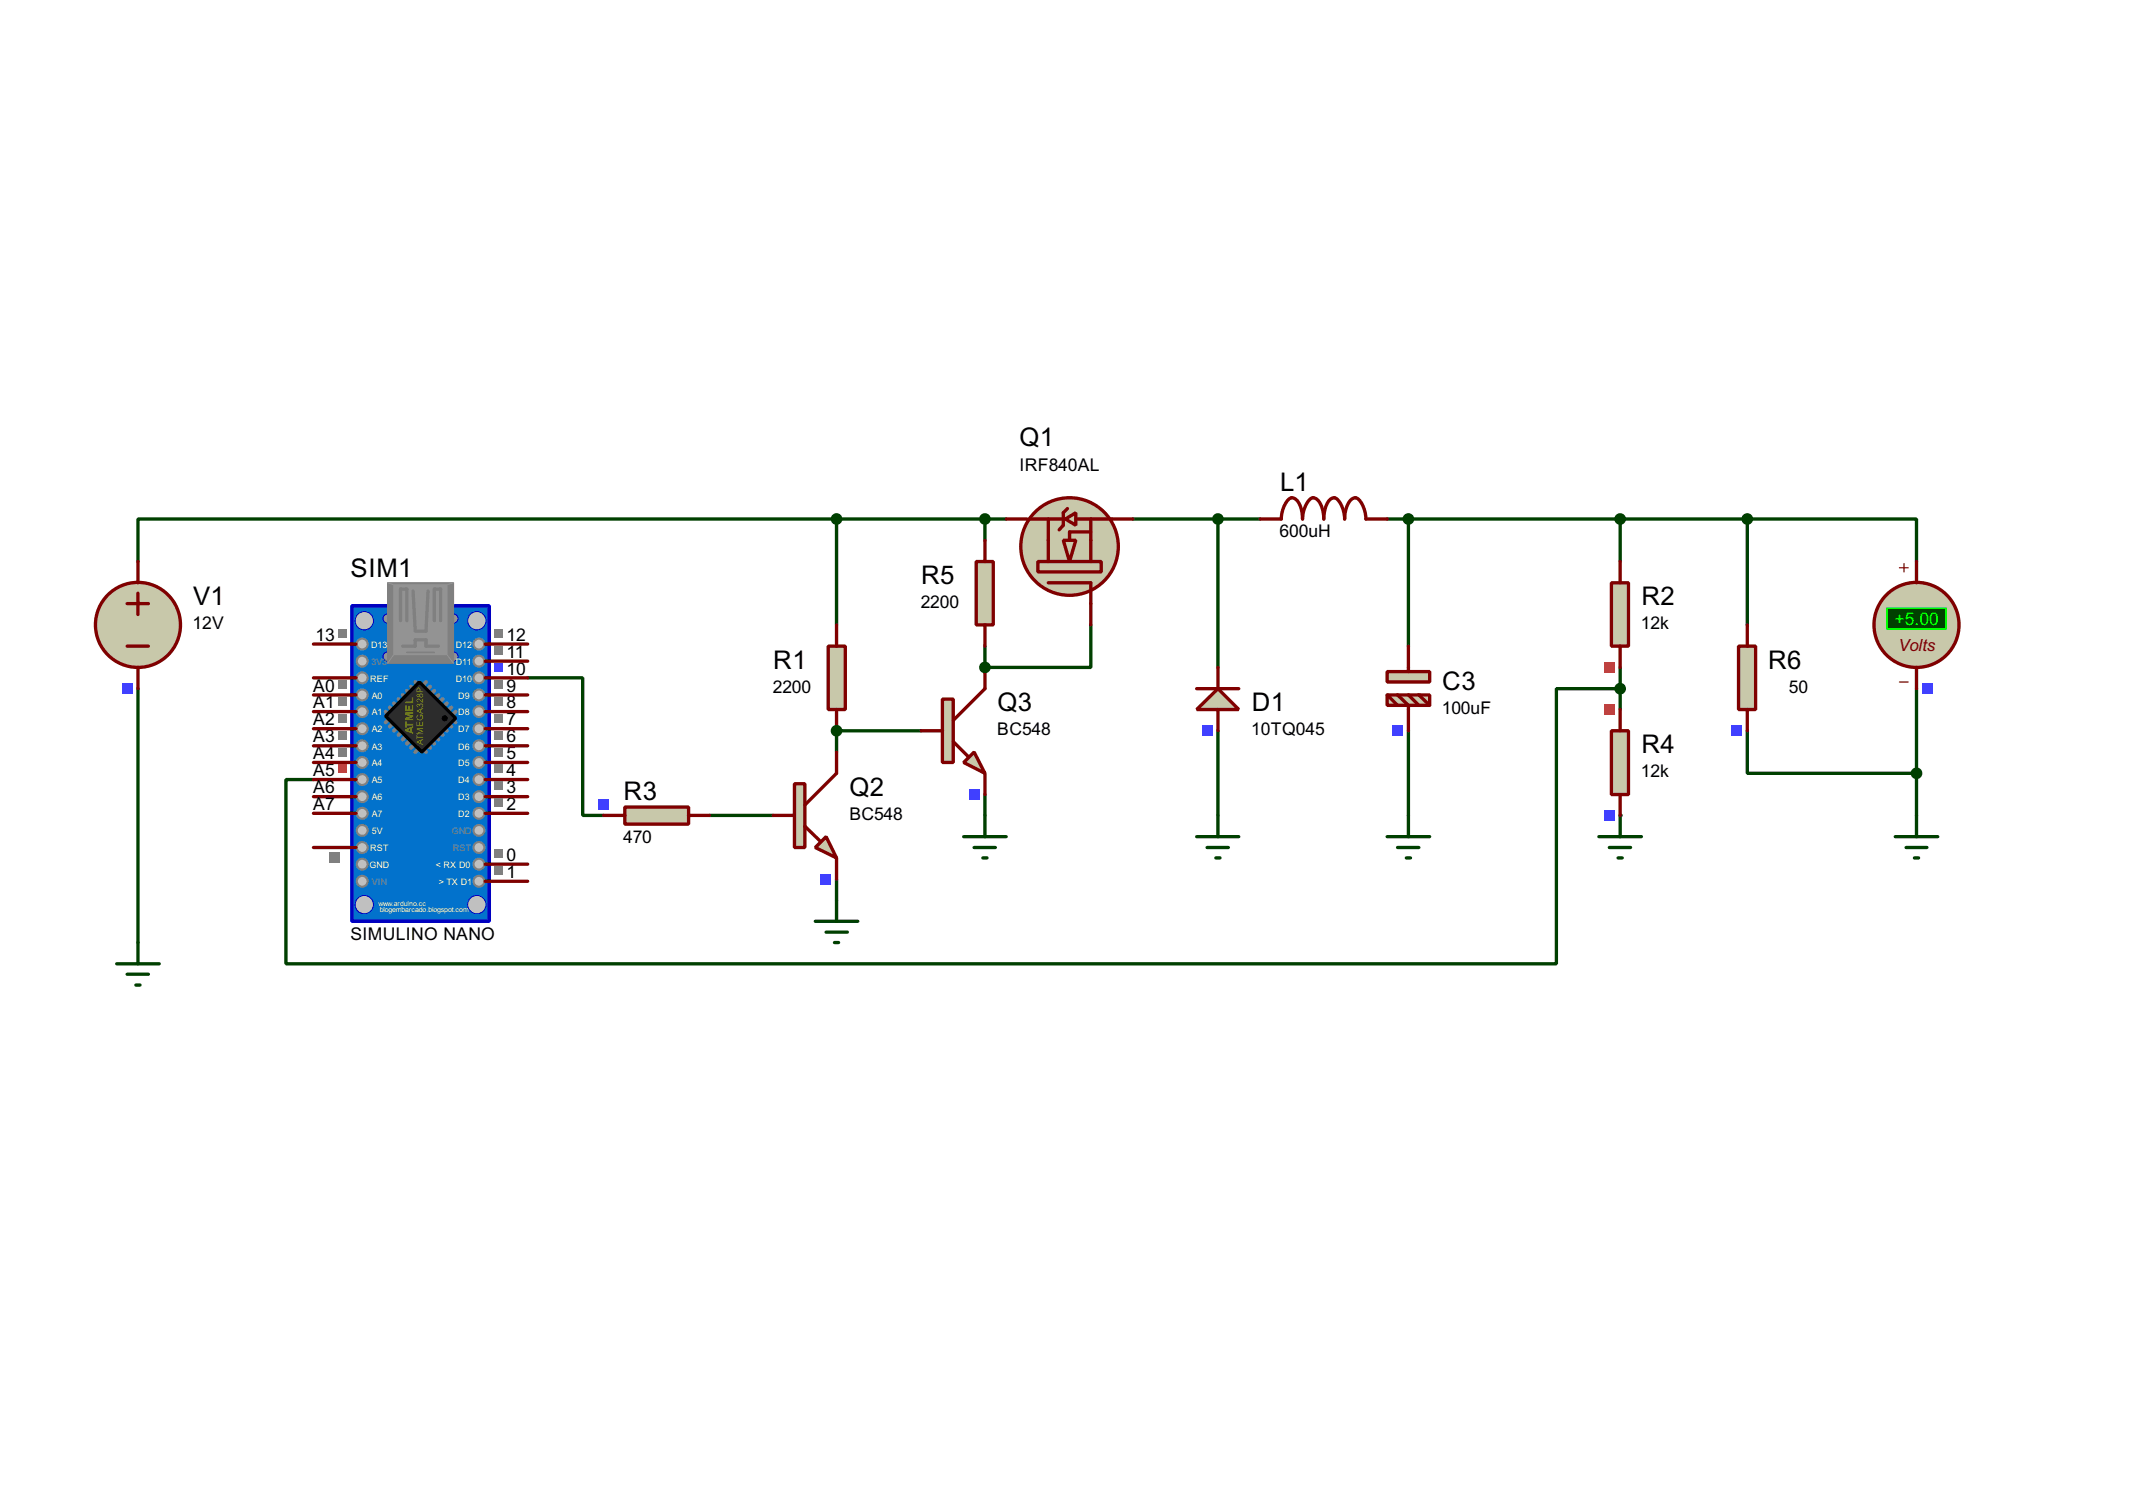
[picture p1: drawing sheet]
<svg xmlns="http://www.w3.org/2000/svg" width="256mm" height="180mm" viewBox="0 0 256 180" stroke-linecap="round" stroke-linejoin="round" font-family="sans-serif">
<path d="M151.2 62.3h-5.1v17.8M166.4 62.3h28v5.1M169 62.3v15.2M16.6 82.6v30.5M85.1 97.8h7.7M146.1 87.7v10.1M169 87.7v10.1M194.4 80.1v2.5M100.4 105.5v2.5" fill="none" stroke="#004000" stroke-width=".4"/>
<circle cx="194.4" cy="97.8" r=".2" fill="#004000"/>
<path d="M100.4 62.3h-83.8v5.1M100.4 62.3v12.7M100.4 62.3h20.3M118.2 62.3v2.5M100.4 87.7v2.5M118.2 95.3v2.5M194.4 82.6v2.5" fill="none" stroke="#004000" stroke-width=".4"/>
<circle cx="100.4" cy="87.7" r=".2" fill="#004000"/>
<path d="M118.2 77.5v2.6M100.4 87.7h10.1" fill="none" stroke="#004000" stroke-width=".4"/>
<circle cx="118.2" cy="80.1" r=".2" fill="#004000"/>
<path d="M130.9 75v5.1h-12.7M135.9 62.3h10.2M194.4 62.3h15.2M209.6 62.3h20.3v5.1M209.6 62.3v12.7M63.3 81.3h6.6v16.5h2.5M194.4 82.6h-7.7v33h-152.4v-22.1h3.3M209.6 87.7v5.1h20.3M229.9 82.6v15.2" fill="none" stroke="#004000" stroke-width=".4"/>
<circle cx="16.5" cy="75" r="5.1" fill="#c8c8aa" stroke="#800000" stroke-width=".4"/>
<path d="M15.3 72.4h2.5M15.3 77.5h2.5M16.6 67.4v2.5M16.6 71.2v2.5M16.6 80.1v2.5" fill="none" stroke="#800000" stroke-width=".4"/>
<path d="M14.7 82h1.2v1.2h-1.2z" fill="#4040ff"/>
<path d="M14 115.6h5.1M15.3 116.9h2.5M16.3 118.2h.5M16.6 113.1v2.5" fill="none" stroke="#004000" stroke-width=".4"/>
<path d="M151.2 62.3h2.5a3.5 3.5 0 0 1 1-2.5 .91 .91 0 0 1 1.2 .7l.2 .5 .2 1.3a3.5 3.5 0 0 1 .9-2.5 .9 .9 0 0 1 1.2 .7l.4 1.1v.7a3.3 3.3 0 0 1 .9-2.5l.4-.1a1.82 1.82 0 0 1 1 1.3l.2 1.3a3.2 3.2 0 0 1 .9-2.5l.4-.1a1.82 1.82 0 0 1 1 1.3l.3 1.3h2.5" fill="none" stroke="#800000" stroke-width=".4"/>
<path d="M143.6 85.1l2.5-2.5 2.5 2.5z" fill="#c8c8aa" stroke="#800000" stroke-width=".4"/>
<path d="M143.6 82.6h5M146.1 80.1v2.5M146.1 85.1v2.6" fill="none" stroke="#800000" stroke-width=".4"/>
<path d="M144.2 87h1.3v1.3h-1.3z" fill="#4040ff"/>
<path d="M146.1 97.8v2.6M143.6 100.4h5M144.8 101.7h2.6M145.9 102.9h.5" fill="none" stroke="#004000" stroke-width=".4"/>
<g fill="#c8c8aa" stroke="#800000" stroke-width=".4">
<path d="M166.4 80.6h5.1v1.2h-5.1z"/>
<path d="M166.4 83.4h5.1v1.2h-5.1z"/>
</g>
<path d="M169 77.5v3.1M166.4 83.4l1.3 1.2M167.7 83.4l1.3 1.2v3.1M169 83.4l1.2 1.2M170.2 83.4l1.3 1.2" fill="none" stroke="#800000" stroke-width=".4"/>
<path d="M167.1 87h1.2v1.3h-1.2z" fill="#4040ff"/>
<path d="M169 97.8v2.6M166.4 100.4h5.1M167.7 101.7h2.5M168.7 102.9h.5" fill="none" stroke="#004000" stroke-width=".4"/>
<circle cx="168.9" cy="62.3" r=".5" fill="#004000" stroke="#004000" stroke-width=".4"/>
<circle cx="229.9" cy="75" r="5.1" fill="#c8c8aa" stroke="#800000" stroke-width=".4"/>
<path d="M227.9 68.1h1M228.4 67.6v1M227.9 81.8h1" fill="none" stroke="#800000" stroke-width=".15"/>
<path d="M226.4 73h7.1v2.5h-7.1z" fill="#004000" stroke="#0f0" stroke-width=".2"/>
<path d="M229.9 67.4v2.5M229.9 80.1v2.5" fill="none" stroke="#800000" stroke-width=".4"/>
<path d="M230.6 82h1.2v1.2h-1.2z" fill="#4040ff"/>
<path d="M229.9 97.8v2.6M227.4 100.4h5.1M228.7 101.7h2.5M229.7 102.9h.5" fill="none" stroke="#004000" stroke-width=".4"/>
<path d="M42.2 72.7h16.5v37.8h-16.5z" fill-rule="evenodd" fill="#0272cc" stroke="#0000c0" stroke-width=".4"/>
<circle cx="43.7" cy="74.5" r="1.1" fill="#c0c0c0" stroke="#0000c0" stroke-width=".12"/>
<g fill="#939393" stroke="#0000c0" stroke-width=".12">
<circle cx="54.4" cy="74.2" r=".55"/>
<circle cx="46.5" cy="74.2" r=".55"/>
</g>
<circle cx="57.2" cy="74.5" r="1.1" fill="#c0c0c0" stroke="#0000c0" stroke-width=".12"/>
<g fill="#939393" stroke="#0000c0" stroke-width=".12">
<circle cx="54.4" cy="78.8" r=".55"/>
<circle cx="46.5" cy="78.8" r=".55"/>
</g>
<path d="M46.5 69.9h7.9v9.7h-7.9z" fill="#808080" stroke="#808080" stroke-width=".15"/>
<path d="M47.3 70.2h6.3v8.3h-6.3z" fill="#939393" stroke="#939393" stroke-width=".15"/>
<path d="M46.5 69.9l.8 .3M47.3 78.5l-.8 1.1M53.6 78.5l.8 1.1M54.4 69.9l-.8 .3" fill="none" stroke="#939393" stroke-width=".12"/>
<path d="M48.1 74.5v-3.8h.7v3.8M48.3 77.5h1.5v-.7h1.3v.7h1.5M49.6 70.9l.2 4.6M51.4 70.9l-.3 4.8h-1.3M52.1 74.5v-3.8h.8v3.8" fill="none" stroke="#808080" stroke-width=".4"/>
<path d="M48.8 78.3h3.3" fill="none" stroke="#808080" stroke-width=".2"/>
<g fill="#c0c0c0" stroke="#0000c0" stroke-width=".12">
<circle cx="57.2" cy="108.5" r="1.1"/>
<circle cx="43.7" cy="108.5" r="1.1"/>
</g>
<g fill="none" stroke="#808080" stroke-width=".45">
<path d="M46.3 85.4l.5 .5M46.8 86.2l-.5 .5M46.8 84.9l.5 .5M47.3 86.7l-.5 .5M47.3 84.4l.5 .5M47.8 87.2l-.5 .5M47.8 83.9l.5 .5M48.3 87.7l-.5 .5M48.3 83.4l.5 .5M48.8 88.2l-.5 .5M48.8 82.9l.5 .5M49.3 88.7l-.5 .5"/>
<path d="M49.3 82.4l.5 .5M49.8 89.2l-.5 .5M49.8 81.8l.5 .6M50.3 89.7l-.5 .5M50.6 89.7l.5 .5M51.1 81.8l-.5 .6M51.1 89.2l.5 .5M51.6 82.4l-.5 .5M51.6 88.7l.5 .5M52.1 82.9l-.5 .5M52.1 88.2l.5 .5M52.6 83.4l-.5 .5"/>
<path d="M52.6 87.7l.5 .5M53.1 83.9l-.5 .5M53.1 87.2l.5 .5M53.6 84.4l-.5 .5M53.6 86.7l.6 .5M54.2 84.9l-.6 .5M54.2 86.2l.5 .5M54.7 85.4l-.5 .5"/>
</g>
<path d="M50.3 81.8l4.4 4.4-4.1 4-4.3-4.3z" fill-rule="evenodd" fill="#2c2c2c" stroke="#000" stroke-width=".4"/>
<circle cx="53.3" cy="86.2" r=".3" fill="#000" stroke="#000" stroke-width=".12"/>
<g fill="#c0c0c0" stroke="#808080" stroke-width=".25">
<circle cx="57.4" cy="79.3" r=".65"/>
<circle cx="57.4" cy="77.3" r=".65"/>
<circle cx="57.4" cy="81.3" r=".65"/>
<circle cx="57.4" cy="83.4" r=".65"/>
<circle cx="57.4" cy="87.4" r=".65"/>
<circle cx="57.4" cy="85.4" r=".65"/>
<circle cx="57.4" cy="89.5" r=".65"/>
<circle cx="57.4" cy="91.5" r=".65"/>
<circle cx="57.4" cy="95.6" r=".65"/>
<circle cx="57.4" cy="93.5" r=".65"/>
<circle cx="57.4" cy="97.6" r=".65"/>
<circle cx="57.4" cy="99.6" r=".65"/>
<circle cx="57.4" cy="103.7" r=".65"/>
<circle cx="57.4" cy="101.7" r=".65"/>
<circle cx="57.4" cy="105.7" r=".65"/>
<circle cx="43.4" cy="79.3" r=".65"/>
<circle cx="43.4" cy="77.3" r=".65"/>
<circle cx="43.4" cy="81.3" r=".65"/>
<circle cx="43.4" cy="83.4" r=".65"/>
<circle cx="43.4" cy="87.4" r=".65"/>
<circle cx="43.4" cy="85.4" r=".65"/>
<circle cx="43.4" cy="89.5" r=".65"/>
<circle cx="43.4" cy="91.5" r=".65"/>
<circle cx="43.4" cy="95.6" r=".65"/>
<circle cx="43.4" cy="93.5" r=".65"/>
<circle cx="43.4" cy="97.6" r=".65"/>
<circle cx="43.4" cy="99.6" r=".65"/>
<circle cx="43.4" cy="103.7" r=".65"/>
<circle cx="43.4" cy="101.7" r=".65"/>
<circle cx="43.4" cy="105.7" r=".65"/>
</g>
<g fill="none" stroke="#800000" stroke-width=".4">
<path d="M37.6 77.3h5.1M58.2 79.3h5.1M58.2 77.3h5.1M37.6 97.6h5.1M37.6 95.6h5.1M37.6 93.5h5.1M37.6 91.5h5.1M37.6 89.5h5.1M37.6 87.4h5.1M37.6 85.4h5.1M37.6 83.4h5.1M37.6 81.3h5.1"/>
<path d="M58.2 97.6h5.1M58.2 95.6h5.1M58.2 93.5h5.1M58.2 91.5h5.1M58.2 89.5h5.1M58.2 87.4h5.1M58.2 85.4h5.1M58.2 83.4h5.1M58.2 81.3h5.1M37.6 101.7h5.1M58.2 103.7h5.1M58.2 105.7h5.1"/>
</g>
<g fill="#808080">
<path d="M59.4 101.9h1v1h-1z"/>
<path d="M59.4 103.9h1v1.1h-1z"/>
<path d="M59.4 95.8h1v1h-1z"/>
<path d="M59.4 93.8h1v1h-1z"/>
<path d="M59.4 91.7h1v1.1h-1z"/>
<path d="M59.4 89.7h1v1h-1z"/>
<path d="M59.4 87.7h1v1h-1z"/>
<path d="M59.4 85.7h1v1h-1z"/>
<path d="M59.4 83.6h1v1h-1z"/>
<path d="M59.4 81.6h1v1h-1z"/>
</g>
<path d="M59.4 79.6h1v1h-1z" fill="#4040ff"/>
<g fill="#808080">
<path d="M59.4 77.5h1v1h-1z"/>
<path d="M59.4 75.5h1v1h-1z"/>
<path d="M40.6 75.5h1v1h-1z"/>
</g>
<path d="M40.6 91.7h1v1.1h-1z" fill="#ff4040"/>
<g fill="#808080">
<path d="M40.6 89.7h1v1h-1z"/>
<path d="M40.6 87.7h1v1h-1z"/>
<path d="M40.6 85.7h1v1h-1z"/>
<path d="M40.6 83.6h1v1h-1z"/>
<path d="M40.6 81.6h1v1h-1z"/>
<path d="M39.6 102.3h1.2v1.3h-1.2z"/>
</g>
<circle cx="146.1" cy="62.3" r=".5" fill="#004000" stroke="#004000" stroke-width=".4"/>
<g fill="#c8c8aa" stroke="#800000" stroke-width=".4">
<path d="M127.6 64.8h1.5l-.8 2.6z"/>
<circle cx="128.3" cy="65.6" r="5.9"/>
</g>
<path d="M124.5 67.4h7.6v1.2h-7.6z" fill="#c8c8aa" stroke="#800000" stroke-width=".4"/>
<path d="M125.8 69.9h5.1v2.5M125.8 62.3v5.1M130.9 62.3v5.1M130.9 63.8h-2.6v1" fill="none" stroke="#800000" stroke-width=".4"/>
<path d="M127.8 62.3l1.3-.8v1.5z" fill="#c8c8aa" stroke="#800000" stroke-width=".4"/>
<path d="M120.7 62.3h2.5M123.5 62.3h4.1M128.1 61l-.5 .5v1.5l-.5 .6M129.1 62.3h6.8M130.9 72.4v2.6" fill="none" stroke="#800000" stroke-width=".4"/>
<path d="M97.8 101.7l1.3-1.3 1.3 2.5z" fill="#c8c8aa" stroke="#800000" stroke-width=".4"/>
<path d="M95.3 94h1.3v7.7h-1.3z" fill="#c8c8aa" stroke="#800000" stroke-width=".4"/>
<path d="M92.8 97.8h2.5M96.6 99.1l1.8 1.8M100.4 90.2v2.6l-3.8 3.8M100.4 102.9v2.6" fill="none" stroke="#800000" stroke-width=".4"/>
<path d="M98.5 104.8h1.2v1.3h-1.2z" fill="#4040ff"/>
<path d="M99.4 77.5h2v7.6h-2z" fill="#c8c8aa" stroke="#800000" stroke-width=".4"/>
<path d="M100.4 75v2.5M100.4 85.1v2.6" fill="none" stroke="#800000" stroke-width=".4"/>
<path d="M75 96.8h7.6v2.1h-7.6z" fill="#c8c8aa" stroke="#800000" stroke-width=".4"/>
<path d="M72.4 97.8h2.6M82.6 97.8h2.5" fill="none" stroke="#800000" stroke-width=".4"/>
<path d="M71.8 95.9h1.3v1.3h-1.3z" fill="#4040ff"/>
<path d="M97.8 110.5h5.1M99.1 111.8h2.6M100.1 113.1h.5M100.4 108v2.5" fill="none" stroke="#004000" stroke-width=".4"/>
<path d="M193.3 69.9h2.1v7.6h-2.1z" fill="#c8c8aa" stroke="#800000" stroke-width=".4"/>
<path d="M194.4 67.4v2.5M194.4 77.5v2.6" fill="none" stroke="#800000" stroke-width=".4"/>
<path d="M192.5 79.4h1.2v1.3h-1.2z" fill="#ff4040"/>
<g fill="#004000" stroke="#004000" stroke-width=".4">
<circle cx="194.3" cy="82.6" r=".5"/>
<circle cx="194.3" cy="62.3" r=".5"/>
</g>
<path d="M194.4 97.8v2.6M191.8 100.4h5.1M193.1 101.7h2.5M194.1 102.9h.5" fill="none" stroke="#004000" stroke-width=".4"/>
<path d="M193.3 87.7h2.1v7.6h-2.1z" fill="#c8c8aa" stroke="#800000" stroke-width=".4"/>
<path d="M194.4 85.1v2.6M194.4 95.3v2.5" fill="none" stroke="#800000" stroke-width=".4"/>
<path d="M192.5 97.2h1.2v1.3h-1.2z" fill="#4040ff"/>
<path d="M192.5 84.5h1.2v1.3h-1.2z" fill="#ff4040"/>
<circle cx="100.3" cy="62.3" r=".5" fill="#004000" stroke="#004000" stroke-width=".4"/>
<path d="M115.6 91.5l1.3-1.3 1.3 2.6z" fill="#c8c8aa" stroke="#800000" stroke-width=".4"/>
<path d="M113.1 83.9h1.3v7.6h-1.3z" fill="#c8c8aa" stroke="#800000" stroke-width=".4"/>
<path d="M110.5 87.7h2.6M114.4 89l1.7 1.7M118.2 80.1v2.5l-3.8 3.8M118.2 92.8v2.5" fill="none" stroke="#800000" stroke-width=".4"/>
<path d="M116.3 94.7h1.2v1.2h-1.2z" fill="#4040ff"/>
<path d="M117.1 67.4h2.1v7.6h-2.1z" fill="#c8c8aa" stroke="#800000" stroke-width=".4"/>
<path d="M118.2 64.8v2.6M118.2 75v2.5" fill="none" stroke="#800000" stroke-width=".4"/>
<path d="M118.2 97.8v2.6M115.6 100.4h5.1M116.9 101.7h2.5M117.9 102.9h.5" fill="none" stroke="#004000" stroke-width=".4"/>
<g fill="#004000" stroke="#004000" stroke-width=".4">
<circle cx="118.1" cy="62.3" r=".5"/>
<circle cx="100.3" cy="87.7" r=".5"/>
<circle cx="118.1" cy="80.1" r=".5"/>
</g>
<path d="M208.6 77.5h2v7.6h-2z" fill="#c8c8aa" stroke="#800000" stroke-width=".4"/>
<path d="M209.6 75v2.5M209.6 85.1v2.6" fill="none" stroke="#800000" stroke-width=".4"/>
<path d="M207.7 87h1.3v1.3h-1.3z" fill="#4040ff"/>
<g fill="#004000" stroke="#004000" stroke-width=".4">
<circle cx="209.6" cy="62.3" r=".5"/>
<circle cx="229.9" cy="92.8" r=".5"/>
</g>
<g font-size="3.5">
<text x="122.3" y="53.6">Q1</text>
<text x="153.6" y="58.9">L1</text>
<text x="42.1" y="69.2">SIM1</text>
<text x="110.5" y="70.1">R5</text>
<text x="23.2" y="72.6">V1</text>
<text x="196.9" y="72.6">R2</text>
<text x="92.8" y="80.2">R1</text>
<text x="173" y="82.8">C3</text>
<text x="212.1" y="80.2">R6</text>
<text x="119.7" y="85.3">Q3</text>
<text x="150.2" y="85.3">D1</text>
<text x="101.9" y="95.5">Q2</text>
<text x="196.9" y="90.4">R4</text>
<text x="74.8" y="96">R3</text>
</g>
<g font-size="2.4">
<text x="122.3" y="56.4">IRF840AL</text>
<text x="153.5" y="64.5">600uH</text>
<text x="23.1" y="75.5">12V</text>
<text x="37.9" y="76.9">13</text>
<text x="60.8" y="76.9">12</text>
<text x="110.5" y="73">2200</text>
<text x="196.8" y="75.5">12k</text>
<text x="37.6" y="82.9">A0</text>
<text x="60.8" y="82.9">9</text>
<text x="60.8" y="80.9">10</text>
<text x="60.8" y="78.9">11</text>
<text x="92.7" y="83.1">2200</text>
<text x="214.6" y="83.1">50</text>
<text x="37.6" y="89.1">A3</text>
<text x="37.6" y="87">A2</text>
<text x="37.6" y="85">A1</text>
<text x="60.8" y="89.1">6</text>
<text x="60.8" y="87">7</text>
<text x="60.8" y="85">8</text>
<text x="119.6" y="88.2">BC548</text>
<text x="150.1" y="88.2">10TQ045</text>
<text x="173" y="85.7">100uF</text>
<text x="37.6" y="93.1">A5</text>
<text x="37.6" y="91.1">A4</text>
<text x="37.6" y="95.2">A6</text>
<text x="60.8" y="95.2">3</text>
<text x="60.8" y="93.1">4</text>
<text x="60.8" y="91.1">5</text>
<text x="196.8" y="93.3">12k</text>
<text x="37.6" y="97.2">A7</text>
<text x="60.8" y="97.2">2</text>
<text x="74.8" y="101.1">470</text>
<text x="101.9" y="98.4">BC548</text>
<text x="60.8" y="103.3">0</text>
<text x="60.8" y="105.3">1</text>
<text x="42" y="112.7">SIMULINO NANO</text>
</g>
<text font-size="2.4" fill="#0f0" x="227.3" y="75">+5.00</text>
<text font-size="2.3" fill="#800000" x="227.7" y="78.1">Volts</text>
<text font-size="1.5" fill="#808000" x="49.6" y="88.1" transform="rotate(-90 49.6 88.1)">ATMEL</text>
<g font-size="1.2" fill="#fff">
<text x="44.5" y="77.7">D13</text>
<text x="54.7" y="77.7">D12</text>
<text x="44.4" y="81.8">REF</text>
<text x="44.6" y="83.8">A0</text>
<text x="54.7" y="79.7">D11</text>
<text x="54.7" y="81.8">D10</text>
<text x="55" y="83.8">D9</text>
<text x="44.6" y="89.9">A3</text>
<text x="44.6" y="87.8">A2</text>
<text x="44.6" y="85.8">A1</text>
<text x="55" y="85.8">D8</text>
<text x="55" y="87.8">D7</text>
<text x="55" y="89.9">D6</text>
<text x="44.6" y="94">A5</text>
<text x="44.6" y="91.9">A4</text>
<text x="55" y="91.9">D5</text>
<text x="55" y="94">D4</text>
<text x="44.6" y="100.1">5V</text>
<text x="44.6" y="98">A7</text>
<text x="44.6" y="96">A6</text>
<text x="55" y="96">D3</text>
<text x="55" y="98">D2</text>
<text x="44.3" y="104.1">GND</text>
<text x="44.4" y="102.1">RST</text>
<text x="52.3" y="104.1">&lt; RX D0</text>
<text x="52.7" y="106.2">&gt; TX D1</text>
</g>
<g font-size="1.2" fill="#808080">
<text x="44.6" y="79.7">3V3</text>
<text x="54.2" y="100.1">GND</text>
<text x="44.6" y="106.2">VIN</text>
<text x="54.3" y="102.1">RST</text>
</g>
<text font-size="1.2" fill="#808000" x="50.8" y="89.4" transform="rotate(-90 50.8 89.4)">ATMEGA328P</text>
<g font-size="1" fill="#fff">
<text x="45.4" y="108.7">www.arduino.cc</text>
<text x="45.6" y="109.4">blogembarcado.blogspot.com</text>
</g>
</svg>
